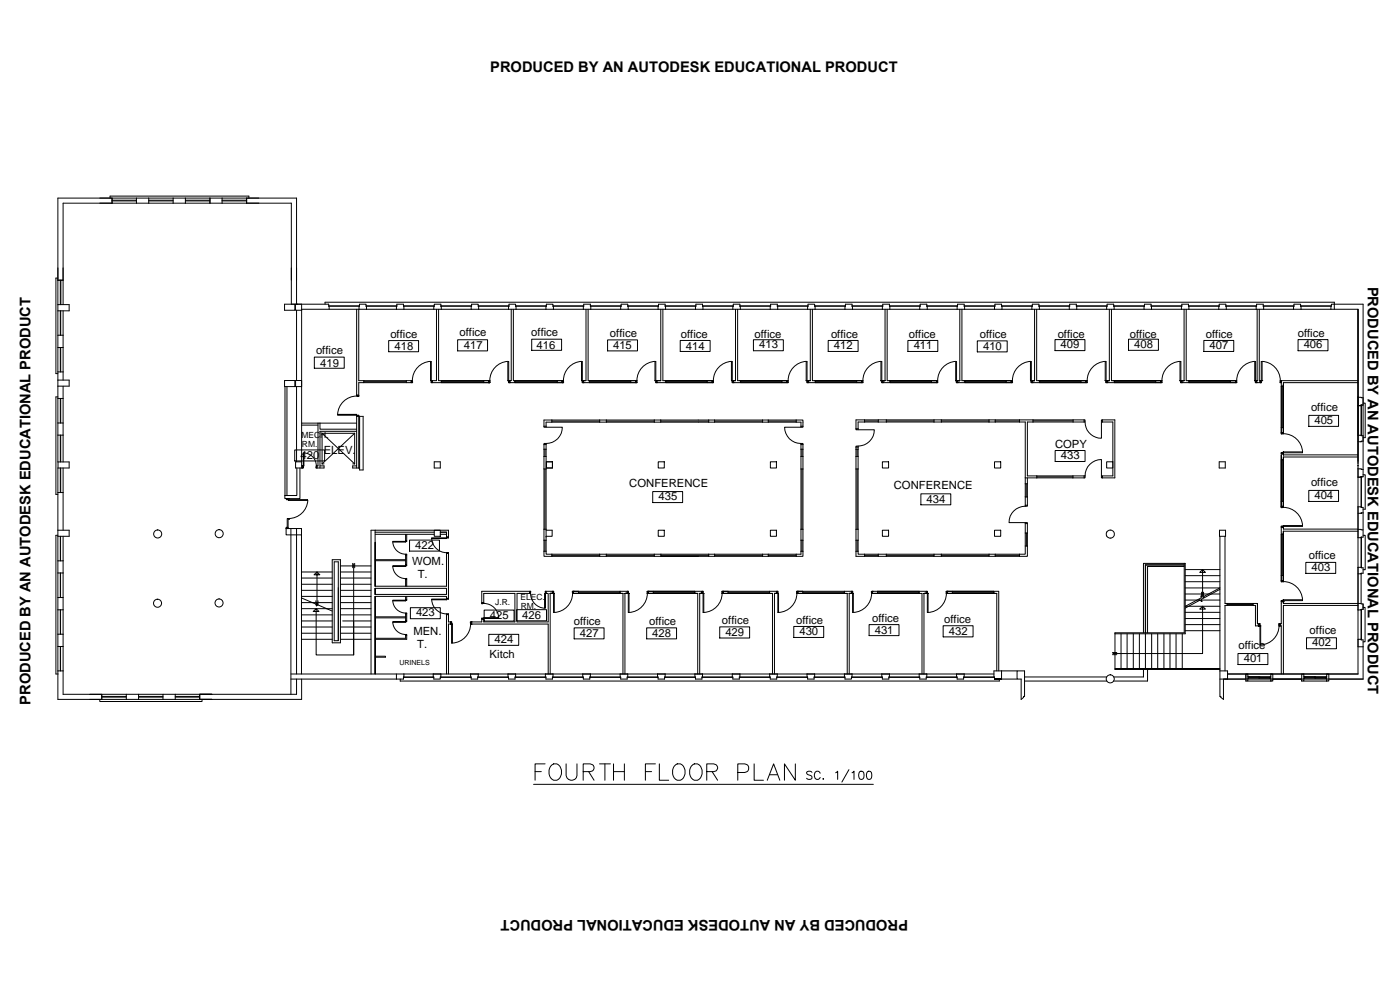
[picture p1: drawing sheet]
<svg xmlns="http://www.w3.org/2000/svg" width="420mm" height="297mm" viewBox="0 0 420 297" stroke-linecap="round" stroke-linejoin="round" font-family="sans-serif">
<!-- layer: 57-4F$0$A-GLAZ-SILL -->
<g fill="none" stroke="#000" stroke-width=".3">
<path d="M33.6 59.4h7.4M44.6 59.4h7.4M55.6 59.4h7.4M66.6 59.4h7.4M33.6 61h7.4M44.6 61h7.4M55.6 61h7.4M66.6 61h7.4M17.4 84.1v7.3M17.4 93.3v7.3M18.9 84.1v7.3M18.9 93.3v7.3"/>
<path d="M90.5 92.8h28.5M121.2 92.8h9M132.4 92.8h9M143.7 92.8h8.9M154.9 92.8h8.9M166.1 92.8h9M177.3 92.8h9M188.5 92.8h9M199.7 92.8h9M211 92.8h8.9M222.2 92.8h9M233.4 92.8h9"/>
<path d="M244.6 92.8h9M255.8 92.8h9M267.1 92.8h8.9M278.3 92.8h8.9M289.5 92.8h9M300.7 92.8h9M311.9 92.8h9M323.1 92.8h9M334.4 92.8h8.9M345.6 92.8h9M356.8 92.8h9M368 92.8h9"/>
<path d="M379.2 92.8h9M390.5 92.8h8.9M17.4 104.3v7.3M17.4 119.5v7.4M18.9 104.3v7.3M18.9 119.5v7.4M109.2 114.2h12.7M109.2 114.8h12.7M109.2 114.5h12.7M132.4 114.2h12.8M132.4 114.8h12.8M132.4 114.5h12.8"/>
<path d="M154.5 114.2h12.7M154.5 114.8h12.7M154.5 114.5h12.8M176.9 114.2h12.4M176.9 114.8h12.4M176.9 114.5h12.4M199.8 114.2h12.4M199.8 114.8h12.4M199.8 114.5h12.4M222.3 114.2h12.4M222.3 114.8h12.4M222.3 114.5h12.4"/>
<path d="M244.7 114.2h12.4M244.7 114.8h12.4M244.7 114.5h12.4M267.1 114.2h12.4M267.1 114.8h12.4M267.1 114.5h12.4M289.6 114.2h12.4M289.6 114.8h12.4M289.6 114.5h12.4M312 114.2h12.4M312 114.8h12.4M312 114.5h12.4"/>
<path d="M334.4 114.2h12.5M334.4 114.8h12.5M334.4 114.5h12.5M356.8 114.2h12.5M356.8 114.8h12.5M356.8 114.5h12.5M384.5 115.9v12.4M384.8 115.9v12.4M385.2 115.9v12.4M17.4 130.6v8M18.9 130.6v8M163.3 134.8v2.1"/>
<path d="M163.5 134.8v2.1M163.9 134.8v2.1M165.6 126.7h14.4M165.6 126h14.4M165.6 126.4h14.4M182 126.7h14.4M182 126h14.4M182 126.4h14.4M198.3 126.7h14.4M198.3 126h14.4M198.3 126.4h14.4M214.5 126.7h14.4"/>
<path d="M214.5 126h14.4M214.5 126.4h14.4M230.6 126.7h8.3M230.6 126h8.3M230.6 126.4h8.3M240.4 134.8v2.1M240.7 134.8v2.1M241 134.8v2.1M256.9 134.8v2.1M257.2 134.8v2.1M257.5 134.8v2.1M259.5 126.6h4.1"/>
<path d="M259.5 126h4.1M259.5 126.3h4.1M266 126.6h14.3M266 126h14.3M266 126.3h14.3M282.5 126.6h14.3M282.5 126h14.3M282.5 126.3h14.3M298.7 126.6h7.3M298.7 126h7.3M298.7 126.3h7.3M310 126.6h12"/>
<path d="M310 126h12M310 126.3h12M384.5 138v12.4M384.8 138v12.4M385.2 138v12.4M407.6 121.7v8.9M17.4 140.4v7.4M18.9 140.4v7.4M163.3 140.7v18.1M163.5 140.7v18.1M163.9 140.7v18.1M240.4 140.7v18.1"/>
<path d="M240.7 140.7v18.1M241 140.7v18.1M256.9 140.7v18.1M257.2 140.7v18.1M257.5 140.7v18.1M307.7 145.2v3.9M307.7 159.9v3.9M308 145.2v3.9M308 159.9v3.9M308.3 145.2v3.9M308.3 159.9v3.9M311.2 142.8h10.8"/>
<path d="M311.2 143.4h10.8M311.2 143.1h10.8M407.6 143.2v8.9M17.4 160.9v7.4M17.4 171.9v7.4M18.9 160.9v7.4M18.9 171.9v7.4M163.3 162.1v3.3M163.5 162.1v3.3M163.9 162.1v3.3M165.6 166.3h14.4M165.6 166.9h14.4"/>
<path d="M165.6 166.6h14.4M173.6 178.1h12.5M173.6 177.4h12.5M173.6 177.7h12.5M182 166.3h14.4M182 166.9h14.4M182 166.6h14.4M196.1 178.1h12.4M196.1 177.4h12.4M196.1 177.7h12.4M198.3 166.3h14.4M198.3 166.9h14.4"/>
<path d="M198.3 166.6h14.4M214.5 166.3h14.4M214.5 166.9h14.4M214.5 166.6h14.4M218.5 178.1h12.4M218.5 177.4h12.4M218.5 177.7h12.4M230.6 166.3h8.3M230.6 166.9h8.3M230.6 166.6h8.3M240.4 162.1v3.3M240.7 162.1v3.3"/>
<path d="M240.9 178.1h12.5M240.9 177.4h12.5M240.9 177.7h12.5M241 162.1v3.3M256.9 162.1v3.3M257.2 162.1v3.3M257.5 162.1v3.3M259.5 166.3h4.1M259.5 166.9h4.1M259.5 166.6h4.1M261.5 178.1h14.3M263.4 177.4h12.4"/>
<path d="M263.4 177.7h12.4M266 166.3h14.3M266 166.9h14.3M266 166.6h14.3M282.5 166.3h14.3M282.5 166.9h14.3M282.5 166.6h14.3M285.8 178.1h12.5M285.8 177.4h12.5M285.8 177.7h12.5M298.7 166.3h7.3M298.7 166.9h7.3"/>
<path d="M298.7 166.6h7.3M384.5 160.3v12.4M384.8 160.3v12.4M385.2 160.3v12.4M407.6 161.3v8.9M17.4 183v7.3M17.4 194v7.3M18.9 183v7.3M18.9 194v7.3M368.3 181.1h7.8M368.3 181.7h7.8M368.3 181.4h7.8"/>
<path d="M407.6 183v8.8M30.5 209.8h7.4M30.5 208.3h7.4M41.6 209.8h7.3M41.6 208.3h7.3M52.6 209.8h7.3M52.6 208.3h7.3M121.2 202.2h8.8M132.3 202.2h8.9M143.5 202.2h9M154.7 202.2h9M166 202.2h8.9"/>
<path d="M177.2 202.2h8.9M188.4 202.2h8.9M199.6 202.2h8.9M210.8 202.2h9M222.1 202.2h8.9M233.3 202.2h8.9M244.5 202.2h8.9M255.7 202.2h8.9M266.9 202.2h9M278.1 202.2h9M289.4 202.2h8.9"/>
</g>
<!-- layer: 57-4F$0$A-WALL -->
<g fill="none" stroke="#000" stroke-width=".3">
<path d="M29.9 59.4h3.7v1.6M41 59.4h3.6v1.6h-3.6zM52 59.4h3.6v1.6h-3.6zM63 59.4h3.6v1.6h-3.6zM77.7 59.4h-3.7v1.6M33.6 61v-1.6h-16.2v24.7M33.6 61h-14.7v23.1h-1.5M74 61v-1.6h15v31.9M74 61h13.4v30.3h11.3v.6M18.9 80.4v3.7h-1.5M89 93.1v21.1M90.5 92.8v45.8"/>
<path d="M98.8 91.9v.9M107.8 92.8l.1-1.5h2l.1 1.5M119.1 91.3h2l.1 1.5h-2.2zM130.3 91.3h2l.1 1.5h-2.2zM141.5 91.3h2l.2 1.5h-2.3zM152.8 91.3h1.9l.2 1.5h-2.3zM164 91.3h2l.1 1.5h-2.3zM175.2 91.3h2l.1 1.5h-2.2zM186.4 91.3h2l.1 1.5h-2.2zM197.6 91.3h2l.1 1.5h-2.2zM208.8 91.3h2l.2 1.5h-2.3zM220.1 91.3h2l.1 1.5h-2.3z"/>
<path d="M231.3 91.3h2l.1 1.5h-2.2zM242.5 91.3h2l.1 1.5h-2.2zM253.7 91.3h2l.1 1.5h-2.2zM264.9 91.3h2l.2 1.5h-2.3zM276.2 91.3h1.9l.2 1.5h-2.3zM287.4 91.3h2l.1 1.5h-2.3zM298.6 91.3h2l.1 1.5h-2.2zM309.8 91.3h2l.1 1.5h-2.2zM321 91.3h2l.1 1.5h-2.2zM332.2 91.3h2l.2 1.5h-2.3zM343.5 91.3h2l.1 1.5h-2.3zM354.7 91.3h2l.1 1.5h-2.2z"/>
<path d="M365.9 91.3h2l.1 1.5h-2.2zM377.1 91.3h2l.1 1.5h-2.2zM388.3 91.3h2l.2 1.5h-2.3zM399.4 91.9v.9h8.2v45.6M399.6 91.9v-.6h9.5v51.7M400.4 91.3v1.5M407.6 92.8v46.2M17.4 100.6h1.5v3.7h-1.5zM17.4 114v-2.4h1.5v2.4M17.4 115.9v3.6h1.5v-3.6M85.5 116v32.7M86.1 116v32.7"/>
<path d="M89 116v22.6M107 118.6h.7M109.2 114.2v.6M123.5 114.2h.1M123.5 114.8h.1M123.5 114.2v.6M132.4 114.2v.6M146.7 114.2h.1M146.7 114.8h.1M146.7 114.2v.6M153 114.2v.6M154.5 114.2v.6"/>
<path d="M168.8 114.2v.6M190.9 114.2h.1M190.9 114.8h.1M190.9 114.2v.6M199.8 114.2v.6M213.8 114.2v.6M222.3 114.2v.6M236.2 114.2v.6M244.7 114.2v.6M258.7 114.2v.6M267.1 114.2v.6M281.1 114.2v.6"/>
<path d="M289.6 114.2v.6M303.5 114.2v.6M312 114.2v.6M326 114.2v.6M334.4 114.2v.6M348.4 114.2v.6M356.8 114.2v.6M370.9 114.2v.6M378.2 114.2h.1M378.2 114.8h.1M378.2 114.2v.6M384.5 114.2h.1"/>
<path d="M384.5 114.2v.6M384.5 115.9h.7M407.6 119.2l1.5 .1M17.4 126.9h1.5v3.7h-1.5zM90.5 139.8h.3v.6h-.3M107 128.8h-11v-1.8h-.6v12.8h-.3v.6h2.2v-.6h-1.3M107 139.8h-1.2v.6h2.1M107 129.4h-11v11M107.7 124.9h1.3v16.1h-1.1v-16.1M384.5 136.7h.1M384.5 129.9h.7M384.5 138h.7"/>
<path d="M407.6 121.7l1.5-.2zM407.6 139.6v3.6M407.6 130.6l1.5 .1M407.6 132.5h.9M408.5 132.4v.1v-.1h.6M408.5 121.7v-.2v.2M409.1 131.3h.6M16.8 148.3h.6M17.4 159.1v-11.3h1.5v11.3M87.3 158.6v49.7M89 158.6v43.6M89.1 140.4v8.3h-3.6v.9h4.5v-9.2"/>
<path d="M112.6 159.1v16.8v-13.2M112.6 159.7h17.7M132.1 159.7h1.9v1.9M384.5 152h.7M407.6 158.8l1.5 .2v2.2h-.6v.1v-.1M407.6 140.7l1.5 .1M407.6 154h.9M407.6 143.2h.9M408.5 153.9h.6M408.5 143.2h.1M409.1 143l-1.5 .2M409.1 159v-6.8l-1.5-.1v9.2h.9"/>
<path d="M409.1 143l-.6 .2M409.1 152.8h.6M17.4 168.3h1.5v3.6h-1.5zM17.4 179.3h1.5v3.7h-1.5zM90.5 160.5h-4.6v-1.9h4.6v43.6M112.6 178.4v-1.9v1.9M112.6 176.5h21.4v1.9h-21.4M112.6 178.9h21.4v1.1M112.6 160.3h17.7M132.1 160.3h1.9M134 165.8v10.1h-21.4M134 166h.6"/>
<path d="M134 161.1h.6M134 179.5h.6M134.6 161.4v-2.3h-23.2v43.1M134.6 165.8v14M159 177.4v.7M163.9 177.4v.7M172.1 178.1h.1M172.1 177.4h.1M172.1 177.4v.7M186.1 177.4v.7M194.5 178.1h.1M194.5 177.4h.1"/>
<path d="M194.5 177.4v.7M208.5 177.4v.7M217 178.1h.1M217 177.4h.1M217 177.4v.7M230.9 177.4v.7M239.4 178.1h.1M239.4 177.4h.1M239.4 177.4v.7M253.4 177.4v.7M261.8 178.1h.1M261.8 177.4h.1"/>
<path d="M261.8 177.4v.7M275.8 177.4v.7M284.3 178.1h.1M284.3 177.4h.1M284.3 177.4v.7M298.3 177.4v.7M384.5 160.3h.7M385.2 174.2h-.7M385.2 174.2h.1M407.6 170.2l1.5 .1v1.7h-.6v9.2h.6v1.6h-.6v.2h-.9zM407.6 172.2h.9M408.5 172.2v-.2v.2"/>
<path d="M17.4 190.3h1.5v3.7h-1.5zM134 184.2v18M134 184.4h.6M134.6 184.2v2.4M134.6 187.2v15M141.5 187.2h.1M141.5 186.6h.1M141.5 186.6v.6M144.6 180.8h.6M144.6 185.8h.6M384.1 187.8h.1M384.1 187.2h.1"/>
<path d="M384.1 187.2v.6M407.6 191.8v2.3h1.5M407.6 181.1h.9M408.5 182.8v.2M409.1 181.2v1.6M17.4 201.3h1.5v7h11.6v1.5h-13.1zM26.9 208.3h3.6v1.5M37.9 208.3h3.7v1.5h-3.7zM48.9 208.3h3.7v1.5h-3.7zM59.9 209.8v-1.5h3.7h-3.7v1.5h3.7M87.3 202.2h33.9l-.1 1.6h-33.8M89 203.8v4.5h-29.1v1.5"/>
<path d="M90.5 203.8v6h-30.6M112.6 202.2v-23.3v23.3M119 202.2v1.6M130 203.1h.2v.7h1.9v-.7M130 203.1v-.9h2.3v.9M130 203.1h.2M141.2 203.1v-.9h2.3v.9M141.4 203.1v.7h2v-.7M152.5 203.1v-.9h2.2v.9M152.6 203.1v.7h2v-.7M163.7 203.1v-.9h2.3v.9M163.8 203.1v.7h2v-.7"/>
<path d="M174.9 203.1v-.9h2.3v.9M175.1 203.1v.7h1.9v-.7M186.1 203.1v-.9h2.3v.9M186.3 203.1v.7h1.9v-.7M197.3 203.1v-.9h2.3v.9M197.5 203.1v.7h1.9v-.7M208.5 203.1v-.9h2.3v.9M208.7 203.1v.7h2v-.7M219.8 203.1v-.9h2.3v.9M219.9 203.1v.7h2v-.7M231 203.1v-.9h2.3v.9M231.2 203.1v.7h1.9v-.7"/>
<path d="M242.2 203.1v-.9h2.3v.9M242.4 203.1v.7h1.9v-.7M253.4 203.1v-.9h2.3v.9M253.6 203.1v.7h1.9v-.7M264.6 203.1v-.9h2.3v.9M264.8 203.1v.7h2v-.7M275.9 203.1v-.9h2.2v.9M276 203.1v.7h2v-.7M287.1 203.1v-.9h2.3v.9M287.2 203.1v.7h2v-.7M298.5 203.8h2.1M298.5 203.8h1.9"/>
<path d="M298.5 203.1v.7M299.9 203.8v.5M300.6 203.8h4.6M300.6 201.3v2.5M305.2 201.3h2.3v7.7h-.3v.3l-.7 .5v-6h-1.3zM305.2 201.3h-6.9v1.8M307.5 203.1h24.6M307.5 204.3h24.7M334.6 200.6h31.5M334.6 200.9h31.5M343.2 200.9v2.2h-8.9M344.4 200.9v3.4h-10.2"/>
<path d="M368.4 202.2h39.2v-10.4l1.5 .2v11.8h-41.9v6l-.8-.5v-.3h-.3v-7.7h2.3v2.5"/>
</g>
<!-- layer: 57-4F$0$A-COLS-CONC -->
<g fill="none" stroke="#000" stroke-width=".3">
<path d="M17.4 91.4h3.4v1.9h-3.4zM85.4 91.3h3.1v1.8h-3.1zM88.7 91.3h1.8v1.8h-1.8zM89 91.3h.1M17.4 114h3.4v1.9h-3.4zM85.4 114.2h3.1v1.8h-3.1zM88.7 114.2h1.8v1.8h-1.8zM17.4 138.6h3.4v1.8h-3.4zM88.7 138.6h1.8v1.8h-1.8zM130.3 138.6h1.8v1.8h-1.8zM164 138.6h1.8v1.8h-1.8M365.9 138.6h1.8v1.8h-1.8z"/>
<path d="M17.4 159.1h3.4v1.8h-3.4zM130.3 159.1h1.8v1.8h-1.8zM366 159.1h1.8v1.8h-1.8z"/>
<circle cx="47.3" cy="160.2" r="1.21"/>
<circle cx="65.8" cy="160.1" r="1.21"/>
<circle cx="47.3" cy="181" r="1.21"/>
<circle cx="65.7" cy="180.9" r="1.21"/>
<circle cx="333.2" cy="203.7" r="1.21"/>
</g>
<!-- layer: 57-4F$0$A-FLOR-STHR -->
<path d="M99.7 167.9h2.5v25h-2.5zM101.5 176.3v15.9h-1.2v-23.6h1.2v23.6M355.4 169h.3v21.2h-21.1v-.3h20.8zM355.4 169.5h-11.7v20.4M355.4 169.5h-11.6v20.4" fill="none" stroke="#000" stroke-width=".3"/>
<!-- layer: 57-4F$0$A-GLAZ -->
<g fill="none" stroke="#000" stroke-width=".3">
<path d="M33.6 60.3h7.4M33.6 60.1h7.4M44.6 60.3h7.4M44.6 60.1h7.4M55.6 60.3h7.4M55.6 60.1h7.4M66.6 60.3h7.4M66.6 60.1h7.4M18.1 84.1v7.3M18.1 93.3v7.3M18.2 93.3v7.3M18.3 84.1v7.3"/>
<path d="M98.7 91.9h9.2M98.7 91.8h9.2M109.9 91.9h9.2M109.9 91.8h9.2M121.1 91.9h9.2M121.1 91.8h9.2M132.3 91.9h9.2M132.3 91.8h9.2M143.5 91.9h9.3M143.5 91.8h9.3M154.7 91.9h9.3M154.7 91.8h9.3"/>
<path d="M166 91.9h9.2M166 91.8h9.2M177.2 91.9h9.2M177.2 91.8h9.2M188.4 91.9h9.2M188.4 91.8h9.2M199.6 91.9h9.2M199.6 91.8h9.2M210.8 91.9h9.3M210.8 91.8h9.3M222.1 91.9h9.2M222.1 91.8h9.2"/>
<path d="M233.3 91.9h9.2M233.3 91.8h9.2M244.5 91.9h9.2M244.5 91.8h9.2M255.7 91.9h9.2M255.7 91.8h9.2M266.9 91.9h9.3M266.9 91.8h9.3M278.1 91.9h9.3M278.1 91.8h9.3M289.4 91.9h9.2M289.4 91.8h9.2"/>
<path d="M300.6 91.9h9.2M300.6 91.8h9.2M311.8 91.9h9.2M311.8 91.8h9.2M323 91.9h9.2M323 91.8h9.2M334.2 91.9h9.3M334.2 91.8h9.3M345.5 91.9h9.2M345.5 91.8h9.2M356.7 91.9h9.2M356.7 91.8h9.2"/>
<path d="M367.9 91.9h9.2M367.9 91.8h9.2M379.1 91.9h9.2M379.1 91.8h9.2M390.3 91.9h9.3M390.3 91.8h9.3M18.1 104.3v7.3M18.1 119.5v7.4M18.2 104.3v7.3M18.2 119.5v7.4M18.1 130.6v8M18.2 130.6v8"/>
<path d="M408.5 121.5v9.1M408.6 121.5v9.2M18.1 140.4v7.4M18.2 140.5v7.3M408.5 143v9.1M408.6 143v9.2M18.1 160.9v7.4M18.1 171.9v7.4M18.2 161v7.3M18.2 171.9v7.4M408.5 161.2v9M408.6 161.2v9.1"/>
<path d="M18.1 183v7.3M18.1 194v7.3M18.2 183v7.3M18.2 194v7.3M408.5 183v8.8M408.6 182.8v9.2M30.6 209h7.3M30.6 209.2h7.3M41.6 209h7.3M41.6 209.2h7.3M52.6 209h7.3M52.6 209.2h7.3"/>
<path d="M121.1 203.2h9.1M121.2 203.1h8.8M132.1 203.1h9.3M132.1 203.2h9.3M143.4 203.1h9.2M143.4 203.2h9.2M154.6 203.1h9.2M154.6 203.2h9.2M165.8 203.1h9.3M165.8 203.2h9.3M177 203.1h9.3M177 203.2h9.3"/>
<path d="M188.2 203.1h9.3M188.2 203.2h9.3M199.4 203.1h9.3M199.4 203.2h9.3M210.7 203.1h9.2M210.7 203.2h9.2M221.9 203.1h9.3M221.9 203.2h9.3M233.1 203.1h9.3M233.1 203.2h9.3M244.3 203.1h9.3M244.3 203.2h9.3"/>
<path d="M255.5 203.1h9.3M255.5 203.2h9.3M266.8 203.1h9.2M266.8 203.2h9.2M278 203.1h9.2M278 203.2h9.2M289.2 203.1h9.3M289.2 203.2h9.3"/>
</g>
<!-- layer: 57-4F$0$A-FLOR-BLOW -->
<g fill="none" stroke="#000" stroke-width=".3">
<path d="M33 59.4v-.6h41.7v.7M17.4 83.4h-.6v28.7h.6M97.6 91.3v-.6h302.8v.6M17.4 119.1h-.6v29.2M409.1 120.9h.6v10.4M409.1 142.5h.6v10.3M17.4 160.6h-.6v41.6h.7M355.4 170h-11v19.9M355.4 169h-12.2v20.9M409.1 160.6h.6v10.3h-.6M409.1 182.2h.6v10.4h-.6M60.6 209.8v.7h-30.7v-.6"/>
<path d="M120.1 203.8v.5h179.8"/>
</g>
<!-- layer: 57-4F$0$A-FLOR-WDWK -->
<path d="M96 127h11" fill="none" stroke="#000" stroke-width=".3"/>
<!-- layer: 57-4F$0$A-FLOR-EVTR -->
<path d="M96.7 130h9.7M96.7 139.2h.6M96.7 130v9.2M96.7 130l9.7 9.2M105.8 139.2h.6M106.4 130v9.2M106.4 130l-9.7 9.2" fill="none" stroke="#000" stroke-width=".3"/>
<!-- layer: 57-4F$0$A-WALL-PRHT -->
<path d="M112.6 168.2h9.1M112.6 167.9h9.1M121.7 160.3v1.9h.4v-1.9M121.7 166.5h.4v3h-.4zM121.7 178.9v1h.4v-1M121.7 175.9v-2.1h.4v2.1M112.6 196.9h3.1v.3h-3.1M112.6 191.5h9.1v-.9h.4v1.2h-9.5M112.6 185.1h9.1M112.6 185.4h9.1M121.7 184.2h.4v2.1h-.4z" fill="none" stroke="#000" stroke-width=".3"/>
<!-- layer: 57-4F$0$A-FLOR-STRS -->
<g fill="none" stroke="#000" stroke-width=".3">
<path d="M90.5 171.6h9.2M90.5 173.4h9.2M90.5 175.3h9.2M90.5 177.1h9.2M90.5 178.9h9.2M102.2 171.6h9.2M102.2 169.8h9.2M102.2 173.4h9.2M102.2 175.3h9.2M102.2 177.1h9.2M102.2 178.9h9.2M355.7 170.9h10.4"/>
<path d="M355.7 172.7h10.4M355.7 178.2h10.4M355.7 176.4h10.4M355.7 174.5h10.4M90.5 186.3h9.2M90.5 188.1h9.2M90.5 190h9.2M90.5 191.8h9.2M90.5 182.6h9.2M90.5 180.8h9.2M90.5 184.5h9.2M102.2 188.1h9.2"/>
<path d="M102.2 190h9.2M102.2 191.8h9.2M102.2 182.6h9.2M102.2 180.8h9.2M102.2 184.5h9.2M102.8 186.3h8.6M334.6 190.2v10.7M336.4 190.2v10.4M338.3 190.2v10.4M340.1 190.2v10.4M341.9 190.2v10.4M343.8 190.2v10.4"/>
<path d="M345.6 190.2v10.4M347.4 190.2v10.4M349.3 190.2v10.4M351.1 190.2v10.4M352.9 190.2v10.4M354.8 190.2v10.4M355.7 189.2h10.4M355.7 187.4h10.4M355.7 185.6h10.4M355.7 183.7h10.4M355.7 181.9h10.4M355.7 180h10.4"/>
</g>
<!-- layer: 57-4F$0$A-FLOR-STRS-LDER -->
<g fill="none" stroke="#000" stroke-width=".3">
<path d="M95.1 171.6l-.9 .9h1.8l-.9-.9v9.8M105.8 169v1.3M106.1 169.2v27.3h-11.2v-13.9l.8 .9h-1.7l.9-.9M106.4 169v1.3M360.6 177.7v1.2M360.9 170.9l-.8 .8h1.7l-.9-.8v8M361.2 177.7v1.2M94.8 180.3v1.2M95.4 180.3v1.2M106.1 186.5v10M333.9 195.8h1.3M333.9 196.4h1.3"/>
<path d="M360.9 181.9l-.8 .9h1.7l-.9-.9v14.2h-26.9"/>
</g>
<!-- layer: A-ANNO-PLID -->
<g fill="none" stroke="#000" stroke-width=".3">
<path d="M107 92.8v25.8M107.7 92.8v21.4h1.5M131 92.8v21.4h-1.8M131.6 92.8v21.4h15.4M153.4 92.8v21.4h-1M154.1 92.8v21.4h15M175.9 92.8v21.4h-1.4M176.5 92.8v21.4h14.6M198.3 92.8v21.4h-1.7M198.9 92.8v21.4h15.2M220.7 92.8v21.4h-1.2M221.4 92.8v21.4h15.1"/>
<path d="M243.2 92.8v21.4h-1.3M243.8 92.8v21.4h15.2M265.6 92.8v21.4M266.2 92.8v21.4h15.2M288.1 92.8v21.4h-1.3h1.3h-.7M288.7 92.8v21.4h15.1M310.5 92.8v21.4h-1.2h1.2h-.7M311.1 92.8v21.4h15.2M332.9 92.8v21.4h-1.2h1.2h-.7M333.6 92.8v21.4h15.1M355.4 92.8v21.4h-1.3h1.3h-.7M356 92.8v21.4h15.2"/>
<path d="M377.3 92.8v21.4h-.7h.7h-.2M377.9 92.8v21.4h1.1M109.2 114.8h-1.5v4.2M121.9 114.2h1.6v.6h-1.6zM123.5 114.2v.6M129.4 114.8h17.6M145.2 114.2v.6M146.7 114.8v-.6v.6M152.6 114.8h16.5M153 114.2v.6M154.5 114.2v.6M167.2 114.2v.6"/>
<path d="M168.8 114.8v-.6v.6M174.7 114.8h16.5M175.1 114.2v.6M176.9 114.2v.6M189.3 114.2v.6M190.9 114.8v-.6v.6M196.8 114.8h17.3M199.8 114.2v.6M212.2 114.2v.6M213.8 114.8v-.6v.6M219.7 114.8h16.9M222.3 114.2v.6"/>
<path d="M234.7 114.2v.6M236.2 114.8v-.6v.6M242.2 114.8h16.8M244.7 114.2v.6M257.1 114.2v.6M258.6 114.8v-.6v.6M264.6 114.8h16.8M264.9 114.2h.7h-1.2h1.2M265.6 114.2h.1M267.1 114.2v.6M279.5 114.2v.6M281.1 114.8v-.6v.6"/>
<path d="M287 114.8h16.9M289.6 114.2v.6M302 114.2v.6M303.5 114.8v-.6v.6M309.4 114.8h16.9M312 114.2v.6M324.4 114.2v.6M325.9 114.8v-.6v.6M331.9 114.8h16.9M334.4 114.2v.6M346.9 114.2v.6M348.4 114.8v-.6v.6"/>
<path d="M354.3 114.8h16.9M356.8 114.2v.6M369.3 114.2v.6M370.8 114.8v-.6v.6M376.7 114.8h1.9M378.2 114.8v-.6v.6M384.1 114.8h.4M384.2 114.2h23.4M384.5 114.8v-.6v.6M384.5 114.8v15.4M384.5 115.9h.7M407.6 114.8h-22.4v15.3"/>
<path d="M90.5 127h4.9M90.5 127.6h4.9M107 124.6v15.8M107.7 124.6v15.8M384.5 129.8h.7h-.7M384.5 135.8v16.5v-15.6M384.5 128.3h.7M384.5 138h.7M385.2 136.1v.4v-.9v.9M385.2 136.5h22.4M385.2 135.6v.9M407.6 137.1h-22.4v15.2"/>
<path d="M407.6 139v.6M86.6 149.6v.6M384.5 151.9h.7h-.7M384.5 157.9v16.7M385.2 158.2v.2v-.7v.7M385.2 157.7v1.1h22.4M385.2 150.4h-.7v1.5M407.6 159.4h-22.4v15.1M159.2 178.1h-4v8.5h9.3v-8.5h-.8M159.3 177.4h-14.7v3.7M163.6 177.4h2.6M165.1 178.1h1.2h-1.2h.7"/>
<path d="M165.1 178.1h1.2M165.1 178.1v24.1M171.8 177.4h1.8v.7M171.8 178.1h15.2v24.1M172.1 177.4v.7v-.7M187.6 178.1h1.2h-1.2h.6M187.6 178.1h1.2M187.6 178.1v24.1M188.6 177.4h-2.5v.7M194.2 177.4h16.8M194.2 178.1h15.2v24.1M194.5 177.4v.7v-.7"/>
<path d="M196.1 177.4v.7M208.5 177.4v.7M210 178.1h1.2h-1.2h.7M210 178.1h1.2M210 178.1v24.1M216.6 177.4h1.9v.7M216.7 178.1h15.1v24.1M217 177.4v.7v-.7M232.4 178.1h1.3h-1.3h.7M232.4 178.1h1.3M232.4 178.1v24.1M233.5 177.4h-2.6v.7"/>
<path d="M239.1 177.4h1.8v.7M239.1 178.1h15.2v24.1M239.4 177.4v.7v-.7M254.9 178.1h1.2h-1.2h.6M254.9 178.1h1.2M254.9 178.1v24.1M255.9 177.4h-2.5v.7M261.8 177.4v.7v-.7M261.8 177.4h1.6v.7h-1.6M277.3 178.1h1.2h-1.2h.7M277.3 178.1h1.2M277.3 178.1v24.1"/>
<path d="M278 177.4h-2.2v.7h.9v24.1M283.9 177.4h15.8v23.9M284 178.1h15.1v23.2M284.3 177.4v.7v-.7M285.8 177.4v.7M298.3 177.4v.7M366.1 160.9v40.4M367.6 160.9v20.2h.7v.6h-.7v19.6M384.5 174.2h.7h-.7M384.5 160.3h.7M384.5 172.7h.7M385.2 180v1.1"/>
<path d="M134.6 187.2h1.2M134.6 186.6h1M141.2 187.2h23.3v15M141.5 186.6v.6v-.6M144.6 185.5v1.1h-3.4M145.2 181.1v-3h9.3v8.5h-9.3v-1.1M377.6 187.8h.7zM378.2 187.2h-.8v-6.1h-1.3v.6h.7v6.1h1.5M383.8 187.8h.7v14.4M384.1 187.2v.6v-.6M384.5 180.2v7h-.7M385.2 180.5v.2v-.7v1.1"/>
<path d="M385.2 181.1h22.4M407.6 181.7h-22.4v20.5"/>
</g>
<!-- layer: 57-4F$0$A-FLOR-STCT -->
<path d="M90.5 179.4l4.3 1.9 .5-.4-.4 .9 .5-.3 4.3 1.8M360.5 179.8l.2 .7-.9-.6v.3l-4.1 2.3M366.1 176.4l-4.8 2.5v.4l-.9-.5 .1 .6-4.8 2.5M366.1 176.8l-5.6 3" fill="none" stroke="#000" stroke-width=".3"/>
<g fill="none" stroke="#000" stroke-width=".3">
<path d="M94.3 107.1h9v3.4h-9zM116.6 102.2h9v3.3h-9zM137.3 101.9h9v3.4h-9zM159.6 101.8h8.9v3.3h-8.9zM182.3 102h9v3.3h-9zM204.1 102.2h9v3.3h-9zM226.1 101.9h9v3.3h-9zM248.6 102.2h8.9v3.3h-8.9zM272.5 102.2h8.9v3.3h-8.9zM293.3 102.3h9v3.3h-9zM316.6 101.9h9v3.3h-9zM338.7 101.8h9v3.3h-9z"/>
<path d="M361.3 102.2h9v3.3h-9zM389.6 101.9h8.9v3.3h-8.9zM88.4 135h9v3.3h-9zM163.3 126h2.3v.7h-1.7v1.2h-.6zM163.3 133.4h.6v1.4h-.6zM163.3 136.9h.6v3.8h-.6zM164 138.6h1.8v1.8h-1.8zM164 138.6v1.8M180 126h2v.7h-2zM196.4 126h1.9v.7h-1.9zM197.5 138.6h1.9v1.8h-1.9zM212.7 126h1.8v.7h-1.8z"/>
<path d="M228.9 126h1.7v.7h-1.7zM231.2 138.6h1.8v1.8h-1.8zM238.9 126h2.1v1.9h-.6v-1.2h-1.5zM240.4 133.4h.6v1.4h-.6zM240.4 136.9h.6v3.8h-.6zM256.9 126h2.6v.6h-2v2.1h-.6zM256.9 134.2h.6v.6h-.6zM256.9 136.9h.6v3.8h-.6zM263.6 126h2.4v.6h-2.4zM264.8 138.6h1.9v1.8h-1.9zM280.3 126h2.2v.6h-2.2zM296.8 126h1.9v.6h-1.9z"/>
<path d="M298.5 138.6h1.8v1.8h-1.8zM316.7 135.2h8.9v3.3h-8.9zM322 126h3.3v.6h-3.3zM330.8 126h3.8v17.4h-3.8v-.6h3.2v-16.2h-3.2zM332.1 138.6h1.9v1.8h-1.9zM392.8 124.6h8.9v3.3h-8.9zM163.3 158.8h.6v3.3h-.6zM163.9 159.1h1.8v1.8h-1.8M195.9 147.5h9v3.3h-9zM197.5 159.1h1.9v1.8h-1.9zM231.2 159.1h1.8v1.8h-1.8zM240.4 158.8h.6v3.3h-.6z"/>
<path d="M256.9 158.8h.6v3.3h-.6zM264.8 159.1h1.9v1.8h-1.9zM276.4 148.2h8.9v3.3h-8.9zM298.5 159.1h1.8v1.8h-1.8zM307.7 157.1h.6v2.8h-.6zM307.7 149.1h.6v2.5h-.6zM307.7 143.4h3.5v-.6h-2.9v-16.2h1.7v-.6h-4v.6h1.7v18.6h.6v-1.8M322 142.8h3.3v.6h-3.3zM392.8 147.2h8.9v3.3h-8.9zM122.9 162.1h9v3.3h-9zM163.3 165.4h.6v.9h1.7v.6h-2.3zM180 166.3h2v.6h-2z"/>
<path d="M196.4 166.3v.6M198.3 166.3v.6M212.7 166.3h1.8v.6h-1.8zM228.9 166.3h1.7v.6h-1.7zM238.9 166.3h1.5v-.9h.6v1.5h-2.1zM256.9 165.4h.6v.9h2v.6h-2.6zM263.6 166.3h2.4v.6h-2.4zM280.3 166.3h2.2v.6h-2.2zM296.8 166.3h1.9v.6h-1.9zM307.7 163.8h.6v3.1h-2.3v-.6h1.7zM391.9 168.7h9v3.3h-9zM123.2 182.3h8.9v3.3h-8.9z"/>
<path d="M145.3 183h9v3.4h-9zM146.7 190.3h9v3.3h-9zM155 182.9h9v3.4h-9zM172.3 188.4h9v3.3h-9zM194.1 188.4h8.9v3.3h-8.9zM216 188.1h9v3.3h-9zM238.2 188h9v3.3h-9zM260.8 187.4h9v3.3h-9zM283.1 187.7h8.9v3.4h-8.9zM371.5 196.1h9v3.3h-9zM392.1 191.3h9v3.3h-9z"/>
<circle cx="333.2" cy="160.2" r="1.22"/>
</g>
<!-- layer: 57-4F$0$A-DOOR -->
<g fill="none" stroke="#000" stroke-width=".3">
<path d="M107 118.6h.7v.4l-.7-.1zM107.1 118.8a5.8 5.8 0 0 0-5.8 5.5M123.5 114.2h.3v.6h-.3zM129.2 108.5h.2v5.7h-.2zM129.2 108.4a5.8 5.8 0 0 0-5.4 5.8M129.7 114.2l.1 .6h-.4v-.6h.4l-.1 .6M146.7 114.2h.3v.6h-.3zM152.4 108.5h.3v5.7h-.3zM152.5 108.4a5.8 5.8 0 0 0-5.5 5.8M153 114.2h.1M153 114.8h.1M153 114.2v.6h-.4l.1-.6h.3v.6"/>
<path d="M168.8 114.2h.3v.6h-.3zM174.5 114.2v-5.7h.3v5.7M174.6 108.4a5.8 5.8 0 0 0-5.5 5.8M175.1 114.2h.1M175.1 114.8h.1M175.1 114.2v.6h-.4l.1-.6h.3v.6M190.9 114.2h.2l.1 .6h-.3zM196.6 108.5h.2v5.7h-.2zM196.6 108.4a5.8 5.8 0 0 0-5.5 5.8M197.1 114.2h.1M197.1 114.8h.1M197.1 114.2v.6h-.3v-.6h.3v.6"/>
<path d="M213.8 114.2h.3v.6h-.3zM219.5 108.5h.3v5.7h-.3zM219.6 108.4a5.8 5.8 0 0 0-5.5 5.8M220.1 114.2h.1M220.1 114.8h.1M220.1 114.2v.6h-.4l.1-.6h.3v.6M236.2 114.2h.3l.1 .6h-.4zM241.9 108.5h.3v5.7h-.3zM242 108.4a5.8 5.8 0 0 0-5.5 5.8M242.5 114.2h.1M242.5 114.8h.1M242.5 114.2v.6h-.3v-.6h.3v.6"/>
<path d="M258.6 114.2h.4v.6h-.4zM264.4 108.5h.2v5.7h-.2zM264.4 108.4a5.8 5.8 0 0 0-5.4 5.8M264.9 114.2h.1M264.9 114.8h.1M264.9 114.2v.6h-.3v-.6h.3v.6M281.1 114.2h.3v.6h-.3zM286.8 108.5h.3v5.7h-.3zM286.9 108.4a5.8 5.8 0 0 0-5.5 5.8M287.4 114.2h.1M287.4 114.8h.1M287.4 114.2v.6h-.4l.1-.6h.3v.6"/>
<path d="M303.5 114.2h.3l.1 .6h-.4zM309.3 108.5h.2v5.7h-.2zM309.3 108.4a5.8 5.8 0 0 0-5.5 5.8M309.8 114.2h.1M309.8 114.8h.1M309.8 114.2v.6h-.4l.1-.6h.3v.6M325.9 114.2h.4v.6h-.4zM331.7 108.5h.2v5.7h-.2zM331.7 108.4a5.8 5.8 0 0 0-5.4 5.8M332.2 114.2h.1M332.2 114.8h.1M332.2 114.2v.6h-.3v-.6h.3v.6"/>
<path d="M348.4 114.2h.3l.1 .6h-.4zM354.1 108.5h.3v5.7h-.3zM354.2 108.4a5.8 5.8 0 0 0-5.5 5.8M354.7 114.2h.1M354.7 114.8h.1M354.7 114.2v.6h-.4l.1-.6h.3v.6M370.8 114.2h.4v.6h-.4zM376.6 108.5h.2v5.7h-.2zM376.6 108.4a5.8 5.8 0 0 0-5.4 5.8M377.1 114.2h.1M377.1 114.8h.1M377.1 114.2v.6h-.4l.1-.6h.3v.6"/>
<path d="M378.2 114.2h.3l.1 .6h-.4zM378.5 108.5h.3v5.7h-.3zM378.8 108.4a5.8 5.8 0 0 1 5.4 5.8M384.2 114.2h.3v.6h-.4zM90.8 139.8h.2l.1 .6h-.3zM91 135.9h.2v3.9h-.2zM91.2 135.9a3.9 3.9 0 0 1 3.7 3.9M94.9 139.8h.2v.6h-.3zM101.3 124.3h5.7v.3h-5.7zM107.1 124.6h.6v.3h-.7zM384.5 129.8h.7v.3l-.7 .1zM384.5 136.1h.7v-.3h-.3h-.4v.3h.7"/>
<path d="M385.2 130.1a5.8 5.8 0 0 1 5.7 5.5M385.2 135.6h5.7v.2h-5.7zM85.9 158.5l.6 .1v-.3l-.3-.1h-.3v.4l.6-.1M86 149.6h.1M86 149.6h.6v.3h-.3h-.3v-.3h.6M86.6 149.9h5.7v.3h-5.7zM86.6 155.9h.1M86.6 149.6h.1M92.4 150.1a5.8 5.8 0 0 1-6.2 5.5v2.7h.3v-2.7M384.5 151.9h.7v.4h-.7zM384.5 158.2h.7v-.3h-.3h-.4v.3h.7M385.2 152.2a5.8 5.8 0 0 1 5.7 5.5"/>
<path d="M385.2 157.7h5.7v.2h-5.7zM385.2 158.2h.1M117.9 162.4h3.8v.2h-3.8zM117.9 169.8h3.8v.1h-3.8zM117.9 162.6a3.9 3.9 0 0 0 3.8 3.7M117.9 169.9a3.9 3.9 0 0 0 3.8 3.7M121.7 179.9h.4v.3l-.4-.1zM121.7 166.3l.4-.1v.3h-.4zM121.7 162.2h.4v.3l-.4-.1zM121.7 173.6l.4-.1v.3h-.4zM121.7 169.5h.4v.3h-.4zM129.5 161.4h4.5v.2h-4.5z"/>
<path d="M129.5 179.7h4.5v.3h-4.5zM129.6 161.6a4.5 4.5 0 0 0 4.4 4.2M129.6 179.9a4.5 4.5 0 0 0 4.4 4.3M134 161.1h.6v.3h-.6zM134 165.8h.6v.2h-.6zM134 179.5h.6v.3l-.6-.1zM159 177.4h.3l-.1 .7h-.2zM159.2 178a4.5 4.5 0 0 0 4.3 4.5M163.5 178.1h.2v4.4h-.2zM163.6 177.4h.3v.7h-.2zM165.8 178.1h.1M165.8 177.4v.7h.3l.1-.3v-.4h-.4v.7"/>
<path d="M166.1 178.1h.2v5.7h-.2zM171.8 177.4h.3v.7h-.3zM171.8 178a5.8 5.8 0 0 1-5.4 5.8M188.2 178.1h.1M188.3 177.4l-.1 .7h.4v-.3v-.4h-.4v.7M188.6 178.1h.2v5.7h-.2zM194.2 177.4h.3v.7h-.3zM194.3 178a5.8 5.8 0 0 1-5.5 5.8M210.7 178.1h.1M210.7 177.4v.7h.3v-.3v-.4h-.3v.7M211 178.1h.2v5.7h-.2zM216.6 177.4h.4v.7h-.3z"/>
<path d="M216.7 178a5.8 5.8 0 0 1-5.4 5.8M233.1 178.1h.1M233.1 177.4v.7h.3l.1-.3v-.4h-.4v.7M233.4 178.1h.3v5.7h-.3zM239.1 177.4h.3v.7h-.3zM239.2 178a5.8 5.8 0 0 1-5.5 5.8M255.5 178.1h.1M255.6 177.4l-.1 .7h.4v-.3v-.4h-.4v.7M255.9 178.1h.2v5.7h-.2zM261.5 177.4h.3v.7h-.3zM261.6 178a5.8 5.8 0 0 1-5.5 5.8M278 178.1h.1"/>
<path d="M278 177.4v.7h.3l.1-.3v-.4h-.4v.7M278.3 178.1h.2v5.7h-.2zM283.9 177.4h.4v.7h-.3zM284 178a5.8 5.8 0 0 1-5.4 5.8M384.5 174.2h.7v.3l-.7 .1zM385.2 174.5a5.8 5.8 0 0 1 5.7 5.5M385.2 180h5.7v.2h-5.7zM117.9 180.1h3.8v.2h-3.8zM117.9 186.5h3.8v.2h-3.8zM117.9 180.3a3.9 3.9 0 0 0 3.8 3.6M117.9 186.7a3.9 3.9 0 0 0 3.8 3.7M121.7 183.9h.4v.3h-.4z"/>
<path d="M121.7 190.4l.4-.1v.3h-.4zM121.7 186.3h.4v.3l-.4-.1zM134 184.2h.6v.2h-.6zM135.2 187.2h.1M135.2 186.6h.1M135.2 186.6v.6h.3l.1-.3v-.3h-.4v.6M135.5 187.2h.3v5.8h-.3zM141.2 186.6h.3v.6h-.3zM141.2 187.2a5.8 5.8 0 0 1-5.4 5.7M144.6 185.5h.6v.3h-.6zM144.6 180.8h.6v.3h-.6zM145.2 185.3h4.5v.2h-4.5z"/>
<path d="M145.2 181.1a4.5 4.5 0 0 1 4.5 4.2M377.8 187.2v.6h.3l.1-.3v-.3h-.4v.6M378.1 187.8h.2v5.7h-.2zM383.8 187.2h.3v.6h-.3zM383.9 187.7a5.8 5.8 0 0 1-5.5 5.8M384.5 180.5h.1M384.5 180.5h.7v-.3h-.3h-.4v.3h.7M385.2 180.5h.1"/>
</g>
<!-- layer: 57-5F$0$A-WALL -->
<path d="M368.4 202.2h6.1M373.9 202.2h.6v2.1h-.6zM373.9 202.2v1.6h-7.8M381.4 202.2h.6v2.1h-.6zM381.4 202.2h9.9M382 203.8h8.7M390.7 202.2h.6v2.1h-.6zM398.2 202.2h.6v2.1h-.6zM398.2 202.2h9.4M398.8 203.8h10.3" fill="none" stroke="#000" stroke-width=".3"/>
<!-- layer: 57-5F$0$A-GLAZ -->
<g fill="none" stroke="#000" stroke-width=".3">
<path d="M374.5 202.9h.2v.7h-.2M374.7 203.5h6.6M374.7 203h6.6M374.7 203.2h6.6M374.9 203.1h2.9M374.9 203v.2M377.8 203v.5M378.1 203.4h2.9M378.1 203v.5M381 203.2v.3M381.4 202.9v.7M391.3 202.9v.7"/>
<path d="M391.4 203.5h6.6M391.4 203h6.6M391.4 203.2h6.6M391.6 203v.2M391.6 203.1h3M394.6 203v.5M394.8 203v.5M394.8 203.4h3M397.8 203.2v.3M398.2 202.9v.7"/>
</g>
<!-- layer: 57-5F$0$A-GLAZ-SILL -->
<path d="M374.5 204.3h6.9M374.5 202.2h6.9M391.3 204.3h6.9M391.3 202.2h6.9" fill="none" stroke="#000" stroke-width=".3"/>
<!-- layer: 57-2F$0$A-ANNO-TEXM -->
<g fill="none" stroke="#000" stroke-width=".3">
<path d="M160.1 235.3h102M160.6 231.5h1.8M163.6 229.2h-3v4.9M165.2 229.9a1.65 1.65 0 0 1 1.7-.8 1.65 1.65 0 0 1 1.3 1.3 2.81 2.81 0 0 1-1.1 3.7 2.38 2.38 0 0 1-2.2-1.2 2.38 2.38 0 0 1 .1-2.5zM169.9 229.2v3.5a1.65 1.65 0 0 0 1.6 1.4 1.65 1.65 0 0 0 1.7-1.4v-3.5M175 231.5h2.1l.7-.2a1.14 1.14 0 0 0 0-1.9l-.7-.2h-2.1v4.9M176.7 231.5l1.6 2.6M179.9 229.2h3.3M181.5 229.2v4.9M184.1 231.5h3.3M184.1 229.2v4.9M187.4 229.2v4.9"/>
<path d="M193.7 231.5h1.9M196.7 229.2h-3v4.9M197.9 229.2v4.9h2.8M202.3 229.9a1.65 1.65 0 0 1 1.7-.8 1.65 1.65 0 0 1 1.3 1.3 2.81 2.81 0 0 1-1.1 3.7 2.38 2.38 0 0 1-2.2-1.2 2.38 2.38 0 0 1 .1-2.5zM207.4 229.9a1.65 1.65 0 0 1 1.7-.8 1.65 1.65 0 0 1 1.4 1.3 2.81 2.81 0 0 1-1.2 3.7 2.38 2.38 0 0 1-2.2-1.2 2.38 2.38 0 0 1 .1-2.5zM212.1 231.5h2.1l.7-.2a1.14 1.14 0 0 0 0-1.9l-.7-.2h-2.1v4.9M213.7 231.5l1.7 2.6M221.4 231.8h2.1a1.3 1.3 0 0 0 1.2-1.3 1.3 1.3 0 0 0-1.2-1.3h-2.1v4.9M226.3 229.2v4.9h2.8M230.3 234.1l1.9-4.9 1.8 4.9M231 232.5h2.3M238.7 229.2v4.9l-3.3-4.9v4.9"/>
<path d="M243.7 231.7a.91 .91 0 0 0-.9-.3 .91 .91 0 0 0-.7 .6l.2 .3 1.2 .5 .2 .7a1.06 1.06 0 0 1-1.6 0M246.1 232a.89 .89 0 0 0-1-.6 .89 .89 0 0 0-.7 .9v.6a.89 .89 0 0 0 .7 1 .89 .89 0 0 0 1-.6M246.9 233.7h.3zM250.8 231.9l.6-.5v2.4M254.8 230.9l-2.1 3.8M255.7 231.9l.6-.5v2.4M258 231.5a.8 .8 0 0 1 1.2 .4l.1 .6a1.07 1.07 0 0 1-.7 1.3h-.2a1.59 1.59 0 0 1-.4-2.3zM260.4 231.5a.8 .8 0 0 1 1.1 .4l.1 .6a1.07 1.07 0 0 1-.6 1.3h-.3a1.59 1.59 0 0 1-.3-2.3z"/>
</g>
<!-- layer: ArchiCAD Doors_Pen_No__1 -->
<g fill="none" stroke="#000" stroke-width=".3">
<path d="M163.3 127.9v.3h5.5a4.8 4.8 0 0 1-4.9 4.9M163.9 133.1h-.6v.3M163.9 127.9v.3M163.9 133.1v.3M240.4 133.1h.6v.3M240.4 127.9v.3M240.4 133.1v.3M241 127.9v.3h-5.5a4.8 4.8 0 0 0 4.9 4.9M256.9 128.7v.2h5.5a4.9 4.9 0 0 1-4.9 5M257.5 133.9h-.6v.3M257.5 128.7v.2M257.5 133.9v.3"/>
<path d="M325.3 126h.3v.6h-.3M330.6 126.6h.2M330.8 126h-.2v5.5a4.9 4.9 0 0 1-5-4.9M307.7 151.9a4.8 4.8 0 0 0-4.9 4.9h5.5v.3M307.7 151.6v.3M307.7 156.8v.3M308.3 151.6v.3h-.6M325.3 142.8h.3M325.6 142.8v.6h-.3M325.6 142.8a4.9 4.9 0 0 1 5-4.9v5.5h.2M330.6 142.8h.2"/>
</g>
<!-- layer: 0 -->
<path d="M196.4 166.3h1.9M196.4 166.9h1.9" fill="none" stroke="#000" stroke-width=".3"/>
<g font-size="4.4">
<text x="147.1" y="21.5">PRODUCED BY AN AUTODESK EDUCATIONAL PRODUCT</text>
<text x="410.5" y="86" transform="rotate(90 410.5 86)">PRODUCED BY AN AUTODESK EDUCATIONAL PRODUCT</text>
<text x="9.1" y="211.4" transform="rotate(-90 9.1 211.4)">PRODUCED BY AN AUTODESK EDUCATIONAL PRODUCT</text>
<text x="272.5" y="275.9" transform="rotate(-180 272.5 275.9)">PRODUCED BY AN AUTODESK EDUCATIONAL PRODUCT</text>
</g>
<g font-size="3.4">
<text x="117.2" y="101.4">office</text>
<text x="137.9" y="100.8">office</text>
<text x="159.4" y="100.8">office</text>
<text x="183.1" y="101">office</text>
<text x="204.3" y="101.4">office</text>
<text x="226.5" y="101.4">office</text>
<text x="249.4" y="101.4">office</text>
<text x="272.8" y="101.4">office</text>
<text x="294.1" y="101.4">office</text>
<text x="317.4" y="101.4">office</text>
<text x="339.1" y="101.4">office</text>
<text x="361.9" y="101.4">office</text>
<text x="389.5" y="101.3">office</text>
<text x="94.8" y="106.3">office</text>
<text x="118.4" y="105">418</text>
<text x="139.2" y="104.8">417</text>
<text x="161" y="104.6">416</text>
<text x="184" y="104.8">415</text>
<text x="205.8" y="104.9">414</text>
<text x="227.9" y="104.6">413</text>
<text x="250.2" y="104.8">412</text>
<text x="274.2" y="104.8">411</text>
<text x="295" y="104.9">410</text>
<text x="318.3" y="104.5">409</text>
<text x="340.4" y="104.4">408</text>
<text x="363" y="104.8">407</text>
<text x="391.3" y="104.6">406</text>
<text x="96.1" y="110">419</text>
<text x="393.5" y="123.4">office</text>
<text x="394.5" y="127.3">405</text>
<text x="90.2" y="137.8">420</text>
<text x="97.2" y="136.4">ELEV.</text>
<text x="316.6" y="134.3">COPY</text>
<text x="318.4" y="137.8">433</text>
<text x="188.9" y="146.2">CONFERENCE</text>
<text x="268.2" y="146.8">CONFERENCE</text>
<text x="393.5" y="145.9">office</text>
<text x="394.5" y="149.8">404</text>
<text x="197.6" y="150.1">435</text>
<text x="278.1" y="150.8">434</text>
<text x="124.6" y="164.7">422</text>
<text x="392.8" y="167.7">office</text>
<text x="123.7" y="169.6">WOM.</text>
<text x="125.4" y="173.6">T.</text>
<text x="393.6" y="171.4">403</text>
<text x="124.9" y="185">423</text>
<text x="147" y="185.7">425</text>
<text x="156.7" y="185.6">426</text>
<text x="124.1" y="190.4">MEN.</text>
<text x="172.2" y="187.7">office</text>
<text x="174" y="191">427</text>
<text x="194.8" y="187.7">office</text>
<text x="195.8" y="191">428</text>
<text x="216.7" y="187.3">office</text>
<text x="217.7" y="190.8">429</text>
<text x="238.9" y="187.2">office</text>
<text x="239.9" y="190.6">430</text>
<text x="261.8" y="186.7">office</text>
<text x="262.5" y="190.1">431</text>
<text x="283.4" y="186.9">office</text>
<text x="284.8" y="190.4">432</text>
<text x="393" y="190.2">office</text>
<text x="125.2" y="194.4">T.</text>
<text x="147" y="197.5">Kitch</text>
<text x="148.4" y="193">424</text>
<text x="371.7" y="194.6">office</text>
<text x="393.8" y="194">402</text>
<text x="373.3" y="198.7">401</text>
</g>
<g font-size="2.5">
<text x="90.5" y="131.5">MECH.</text>
<text x="90.6" y="134.2">RM.</text>
<text x="148.6" y="181.7">J.R.</text>
<text x="156.2" y="180">ELEC.</text>
<text x="156.3" y="182.7">RM.</text>
</g>
<text font-size="2.1" x="119.9" y="199.5">URINELS</text>
</svg>
